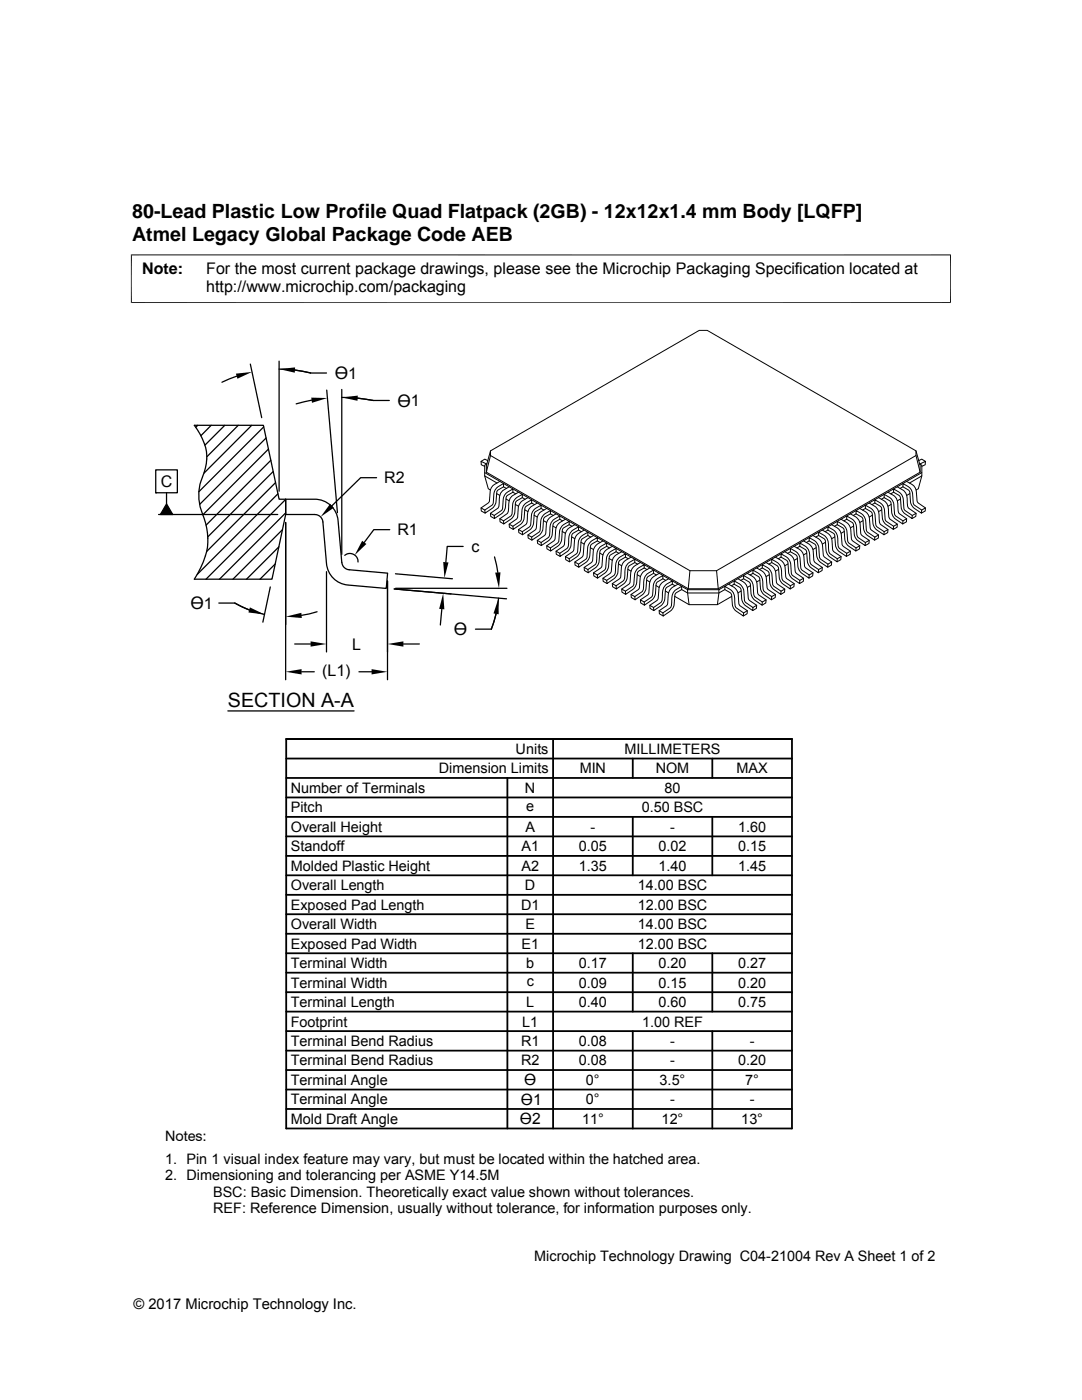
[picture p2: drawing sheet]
<svg xmlns="http://www.w3.org/2000/svg" width="216mm" height="279mm" viewBox="0 0 216 279" stroke-linecap="round" stroke-linejoin="round" font-family="sans-serif">
<g fill="none" stroke="#000" stroke-width=".2">
<path d="M26.1 50.9h163.7M26.2 50.8v9.7M189.7 50.8v9.7M26.1 60.4h163.7M96.7 95l.7 2.5 .5 .3M96.7 94.3v.7l2.5 1.4M97.1 92.6l-1.1-.5v.7l.7 .3M97.2 92.6l-.5 .2v1.5l40.5 23.4M97.3 91.9l-.6-.3-.7 .5M97.9 90l-.9 2.9v1.3l40.3 23.3h6l40.3-23.3v-1.3l-.8-2.9M97.9 90l41.6-24.1h1.6l41.7 24.1v.9l-39.8 23h-5.3l-39.8-23zM97.9 90.9l-.9 3.3"/>
<path d="M99.1 97.4l1.4-.9v.7l-1.2 .7-.2 .4a3.5 3.5 0 0 1-2.3 4.1l-.1-.6 1.5-1 .2-.4a3.7 3.7 0 0 1 .7-3zM99.1 98.5l.6 .4M99.7 96.1a2.48 2.48 0 0 0-1.9 2l-.2 2.1-1.6 1.2v.6l.8 .4M100.5 97.2l.5 .3M101 98.4l1.3-.8v.6l-1.1 .7-.2 .4a3.5 3.5 0 0 1-2.3 4.2l-.1-.6 1.5-1 .2-.4a3.7 3.7 0 0 1 .7-3.1zM101 99.6l.6 .3M101.6 97.2a2.59 2.59 0 0 0-2 2.9l-.1 1.1-.2 .3-1.4 .9v.7l.8 .4M102.3 98.2l.6 .4M102.8 99.5l1.4-.8v.6l-1.2 .7-.2 .4a3.5 3.5 0 0 1-2.3 4.2v-.7l1.5-1 .2-.4a3.5 3.5 0 0 1 .6-3zM103.5 98.2a2.55 2.55 0 0 0-2 2.9l-.1 1.1-.3 .4-1.4 .9 .1 .6 .7 .5M104.2 99.3l.6 .3M105.3 99.3a2.56 2.56 0 0 0-1.9 2l-.2 2.1-1.6 1.2v.6l.8 .4"/>
<path d="M174.6 99.7a2.62 2.62 0 0 1 1.9 2l.2 2.2 1.6 1.1-.1 .6a3.5 3.5 0 0 1-2.3-4.1l-.2-.4-1.1-.7zM175.3 99.3a2.93 2.93 0 0 1 2 3.5l.3 .8 1.4 1v.6l-.8 .4M176.4 98.7a2.54 2.54 0 0 1 2 2l.1 1.9 .2 .3 1.5 1-.1 .7a3.5 3.5 0 0 1-2.3-4.2l-.2-.4-1.2-.7zM176.4 99.3l-.5 .3M177.2 98.2a2.59 2.59 0 0 1 2 3l.1 1 .2 .4 1.4 .9v.6l-.8 .5M178.3 97.6a2.62 2.62 0 0 1 1.9 2l.2 2.1 1.6 1.2v.6a3.5 3.5 0 0 1-2.3-4.2l-.2-.4-1.2-.7zM178.3 98.2l-.6 .4M179 97.2a2.59 2.59 0 0 1 2 2.9l.1 1.1 .3 .3 1.4 .9-.1 .7-.7 .4M179.7 99.6l-.7 .3M180.2 96.5a2.62 2.62 0 0 1 1.9 2l.2 2.1 1.6 1.2v.6a3.5 3.5 0 0 1-2.4-4.1l-.1-.4-1.2-.7zM180.2 97.2l-.6 .3M180.9 96.1a2.48 2.48 0 0 1 1.9 2l.3 2.1 1.6 1.2-.1 .6-.7 .4"/>
<path d="M181.5 98.5l-.6 .4M182.8 90.9l.8 3.3M183.3 91.9l.6-.3 .8 .5M183.5 92.6l.4 .2v1.5l-40.5 23.4M183.5 92.6l1.2-.5-.1 .7-.7 .3M183.9 94.3v.7l-2.4 1.4M183.9 95l-.7 2.5-.4 .3M96 101.4l.7 .4M97.9 102.4l.7 .5M99.7 103.5l.8 .4M101.6 104.6l.7 .4M102.8 100.7l.7 .3"/>
<path d="M103.5 105.7l.7 .4M104.7 100.6l1.4-.9v.7l-1.2 .7-.2 .4a3.5 3.5 0 0 1-2.3 4.1l-.1-.6 1.5-1 .2-.4a3.7 3.7 0 0 1 .7-3zM104.7 101.7l.6 .4M105.3 106.8l.8 .4M106.1 100.4l.6 .3M106.6 101.7l1.4-.9v.7l-1.2 .7-.2 .4a3.5 3.5 0 0 1-2.3 4.1l-.1-.6 1.4-.9 .3-.5a3.7 3.7 0 0 1 .7-3zM106.6 102.8l.6 .4M107.2 107.8l.8 .5M107.2 100.4a2.59 2.59 0 0 0-2 2.9l-.1 1.1-.2 .3-1.4 1v.6l.8 .4M108 101.5l.5 .3M108.5 102.8l1.3-.9v.7l-1.2 .7-.1 .4a3.5 3.5 0 0 1-2.4 4.1v-.6l1.5-1 .2-.4a3.7 3.7 0 0 1 .7-3zM108.5 103.9l.6 .4"/>
<path d="M109.1 101.5a2.48 2.48 0 0 0-1.9 2l-.3 2.1-1.6 1.2 .1 .6 .7 .4M109.1 108.9l.7 .4M109.8 102.6l.6 .3M110.1 104.1l.5-.5 1.1-.6v.6l-1.2 .7-.2 .4a3.5 3.5 0 0 1-2.3 4.2v-.6l1.4-1a2.93 2.93 0 0 0 .3-2zM110.3 105l.7 .3M111 102.6a2.64 2.64 0 0 0-2 1.9l-.2 2.2-1.6 1.1 .1 .7 .7 .4M111 110l.7 .4M111.7 103.6l.6 .3M112.2 104.9l1.4-.8v.6l-1.2 .7-.2 .4a3.5 3.5 0 0 1-2.3 4.2l-.1-.7 1.5-.9 .2-.5a3.7 3.7 0 0 1 .7-3zM112.2 106.1l.6 .3M112.8 111.1l.8 .4M112.8 103.6a2.62 2.62 0 0 0-1.9 2l-.2 2.2-1.6 1.1v.6l.8 .5"/>
<path d="M113.6 104.7l.5 .3M113.9 106.2l.5-.5 1-.6v.7l-1.1 .7-.2 .4a3.5 3.5 0 0 1-2.3 4.1l-.1-.6 1.4-.9a2.93 2.93 0 0 0 .4-2zM114.1 107.1l.6 .4M114.7 104.7a2.54 2.54 0 0 0-1.9 2l-.3 2.1-1.5 1.2v.6l.8 .4M114.7 112.2l.7 .4M115.4 105.8l.6 .3M115.9 107.1l1.4-.9v.7l-1.2 .7-.1 .4a3.5 3.5 0 0 1-2.4 4.1v-.6l1.5-1 .2-.4a3.7 3.7 0 0 1 .6-3zM115.9 108.2l.7 .4M116.6 105.8a2.62 2.62 0 0 0-2 2l-.2 2.1-1.6 1.2 .1 .6 .7 .4M116.6 113.2l.7 .5M117.3 106.9l.6 .3M117.8 109.3l.6 .4"/>
<path d="M117.8 108.2l1.4-.9v.7l-1.2 .6-.2 .5a3.5 3.5 0 0 1-2.3 4.1l-.1-.6 1.5-1 .2-.4a3.5 3.5 0 0 1 .7-3zM118.4 114.3l.8 .4M118.4 106.9a2.55 2.55 0 0 0-1.9 2l-.2 2.1-1.6 1.2v.6l.8 .4M119.2 108l.5 .3M119.5 109.5l.5-.5 1.1-.6v.6l-1.2 .7-.2 .4a3.5 3.5 0 0 1-2.3 4.2l-.1-.6 1.4-1a2.93 2.93 0 0 0 .4-2zM119.7 110.4l.6 .3M120.3 108a2.62 2.62 0 0 0-1.9 2l-.2 1.9-.2 .4-1.4 .9v.7l.8 .4M120.3 115.4l.8 .4M121.1 109l.5 .3M121.5 110.3l1.4-.8v.6l-1.1 .7-.2 .4a3.5 3.5 0 0 1-2.4 4.2v-.7l1.4-.9 .3-.5a3.7 3.7 0 0 1 .6-3zM121.5 111.5l.7 .3M122.2 116.5l.7 .4"/>
<path d="M122.2 109a2.62 2.62 0 0 0-2 2l-.2 2.2-1.6 1.1 .1 .6 .7 .5M122.9 110.1l.6 .3M123.2 111.6l.5-.5 1.1-.6v.7l-1.2 .7-.2 .4a3.5 3.5 0 0 1-2.3 4.2v-.7l1.4-.9a2.93 2.93 0 0 0 .3-2zM123.4 112.5l.6 .4M124.1 110.1a2.54 2.54 0 0 0-2 2l-.2 2.1-1.6 1.2 .1 .6 .7 .5M124.1 117.6l.7 .4M124.8 111.2l.5 .3M125.1 112.7l.5-.5 1.1-.6v.7l-1.2 .7-.2 .4a3.5 3.5 0 0 1-2.3 4.1l-.1-.6 1.4-.9a2.93 2.93 0 0 0 .4-2.1zM125.3 113.6l.6 .4M125.9 111.2a2.62 2.62 0 0 0-1.9 2l-.2 2.1-1.6 1.2v.6l.8 .4M125.9 118.6l.8 .5M126.7 112.3l.5 .3"/>
<path d="M127.1 113.6l1.4-.9v.6l-1.1 .7-.2 .4a3.5 3.5 0 0 1-2.4 4.2v-.6l1.5-1 .2-.4a3.7 3.7 0 0 1 .6-3zM127.1 114.7l.7 .4M127.8 119.7l.7 .4M127.8 112.3a2.62 2.62 0 0 0-1.9 2l-.3 2.1-1.5 1.2v.6l.7 .4M128.5 113.3l.6 .4M128.8 114.9l.5-.5 1.1-.6v.6l-1.2 .7-.1 .4a3.6 3.6 0 0 1-2.4 4.2v-.6l1.4-1a2.93 2.93 0 0 0 .3-2zM129 115.8l.7 .3M129.7 113.3a2.54 2.54 0 0 0-2 2.1l-.1 1.9-.2 .3-1.5 1 .1 .7 .7 .4M130.4 114.4l.6 .3M130.9 115.7l1.4-.8v.6l-1.2 .7-.2 .4a3.5 3.5 0 0 1-2.3 4.2l-.1-.7 1.5-.9 .2-.5a3.7 3.7 0 0 1 .7-3zM130.9 116.9l.6 .3M131.5 114.4a2.62 2.62 0 0 0-1.9 2l-.2 2.2-1.6 1.1v.6l.8 .5"/>
<path d="M132.3 115.5l.5 .3M132.8 117.9l.6 .4M133.1 116.5l1.1-.6v.7l-1.2 .7-.2 .4a3.5 3.5 0 0 1-2.3 4.2l-.1-.7 1.4-.9a2.81 2.81 0 0 0 .4-2l.4-1.2zM133.4 115.5a2.54 2.54 0 0 0-1.9 2l-.2 2.1-1.6 1.2v.6l.8 .5M134.2 116.6l.5 .3M134.4 118.1l1.6-1.1v.7l-1.1 .7-.2 .4a3.5 3.5 0 0 1-2.4 4.1v-.6l1.4-1a2.95 2.95 0 0 0 .4-2zM134.6 119l2.9 1.7h5.7l2.8-1.7M135.3 116.6a2.62 2.62 0 0 0-1.9 2l-.3 2.1-1.6 1.2 .1 .6 .7 .4M136 117.7l1.2 .6h6.2l1.2-.6M137.2 117.7l.3 3M137.2 117.7h6.2M137.7 113.9l-.4 3.6"/>
<path d="M143 113.9l.3 3.6M143.4 117.7l-.2 3M144.6 117a2.98 2.98 0 0 1 2 3.6l.1 .4 .3 .3 1.4 1-.1 .6a3.5 3.5 0 0 1-2.3-4.1l-.2-.4-1.2-.7zM145.4 116.6a2.62 2.62 0 0 1 1.9 2l.1 2 .2 .3 1.5 1v.6l-.8 .4M146.5 115.9a2.62 2.62 0 0 1 1.9 2l.2 2 .1 .3 1.5 1v.7a3.5 3.5 0 0 1-2.3-4.2l-.2-.4-1.2-.7zM146.5 116.6l-.6 .3M147.3 115.5a2.55 2.55 0 0 1 1.9 2l.2 2.1 1.6 1.2-.1 .6-.7 .5M147.9 117.9l-.6 .4M148.4 114.9a2.6 2.6 0 0 1 1.9 2.9l.2 1.1 .2 .3 1.4 .9v.7a3.5 3.5 0 0 1-2.4-4.2l-.2-.4-1.1-.7zM148.4 115.5l-.6 .3M149.1 114.4a2.62 2.62 0 0 1 1.9 2l.3 2.2 1.6 1.1-.1 .6-.7 .5M149.8 116.9l-.7 .3"/>
<path d="M150.2 113.8a2.95 2.95 0 0 1 2 3.5l.4 .8 1.4 1-.1 .6a3.6 3.6 0 0 1-2.3-4.2l-.2-.4-1.2-.7zM150.2 114.4l-.5 .3M151 113.3a2.54 2.54 0 0 1 1.9 2.1l.2 1.9 .1 .3 1.5 1v.7l-.8 .4M151.6 115.8l-.6 .3M152.1 112.7a2.54 2.54 0 0 1 1.9 2l.2 2 .2 .3 1.5 1-.1 .6a3.5 3.5 0 0 1-2.3-4.2l-.2-.4-1.2-.7zM152.1 113.3l-.5 .4M152.9 112.3a2.62 2.62 0 0 1 1.9 2l.2 2.1 1.6 1.2-.1 .6-.7 .4M152.9 119.7l-.8 .4M153.5 114.7l-.6 .4M154 111.6a2.95 2.95 0 0 1 2 3.5l.3 .9 1.4 .9v.6a3.5 3.5 0 0 1-2.4-4.1l-.1-.4-1.2-.7zM154 112.3l-.6 .3M154.7 118.6l-.7 .5"/>
<path d="M154.7 111.2a2.62 2.62 0 0 1 2 2l.2 2.1 1.6 1.2-.1 .6-.7 .4M155.4 113.6l-.7 .4M155.9 110.5a2.62 2.62 0 0 1 1.9 2l.2 2.2 1.6 1.1v.7a3.5 3.5 0 0 1-2.4-4.2l-.2-.4-1.1-.7zM155.9 111.2l-.6 .3M156.6 117.6l-.7 .4M156.6 110.1a2.54 2.54 0 0 1 1.9 2l.3 2.1 1.5 1.2v.6l-.7 .5M157.2 112.5l-.6 .4M157.7 109.5a2.54 2.54 0 0 1 1.9 2l.3 2.1 1.6 1.1-.1 .7a3.5 3.5 0 0 1-2.3-4.2l-.2-.4-1.2-.7zM157.7 110.1l-.5 .3M158.5 109a2.62 2.62 0 0 1 1.9 2l.2 2.2 1.6 1.1v.6l-.8 .5M158.5 116.5l-.8 .4M159.1 111.5l-.6 .3"/>
<path d="M159.6 108.4a2.95 2.95 0 0 1 2 3.5l.3 .8 1.4 1v.6a3.5 3.5 0 0 1-2.3-4.2l-.2-.4-1.2-.7zM159.6 109l-.6 .3M160.3 115.4l-.7 .4M160.3 108a2.62 2.62 0 0 1 2 2l.1 1.9 .3 .4 1.4 .9-.1 .7-.7 .4M161 110.4l-.7 .3M161.5 107.3a2.62 2.62 0 0 1 1.9 2l.1 2 .2 .3 1.5 1v.6a3.5 3.5 0 0 1-2.4-4.1l-.2-.5-1.1-.6zM161.5 108l-.6 .3M162.2 106.9a2.55 2.55 0 0 1 1.9 2l.3 2.1 1.5 1.2v.6l-.7 .4M162.2 114.3l-.7 .4M162.9 109.3l-.7 .4M163.3 106.2a2.95 2.95 0 0 1 2 3.5l.4 .9 1.4 .9-.1 .6a3.5 3.5 0 0 1-2.3-4.1l-.2-.4-1.2-.7zM163.3 106.9l-.5 .3"/>
<path d="M164.1 113.2l-.8 .5M164.1 105.8a2.62 2.62 0 0 1 1.9 2l.2 2.1 1.6 1.2v.6l-.8 .4M164.7 108.2l-.6 .4M165.2 105.1a2.95 2.95 0 0 1 2 3.5l.3 .9 1.5 .9-.1 .6a3.5 3.5 0 0 1-2.3-4.1l-.2-.4-1.2-.7zM165.2 105.8l-.6 .3M165.9 112.2l-.7 .4M165.9 104.7a2.54 2.54 0 0 1 2 2l.2 2.1 1.6 1.2v.6l-.8 .4M166.6 107.1l-.6 .4M167.1 104.1a2.54 2.54 0 0 1 1.9 2l.2 2.1 1.6 1.1v.7a3.5 3.5 0 0 1-2.4-4.2l-.1-.4-1.2-.7zM167.1 104.7l-.6 .3M167.8 103.6a2.62 2.62 0 0 1 2 2l.2 2.2 1.6 1.1-.1 .6-.7 .5M167.8 111.1l-.7 .4"/>
<path d="M168.5 106.1l-.7 .3M169 103a2.95 2.95 0 0 1 1.9 3.5l.4 .8 1.4 1-.1 .6a3.5 3.5 0 0 1-2.3-4.2l-.2-.4-1.1-.7zM169 103.6l-.6 .3M169.7 110l-.7 .4M169.7 102.6a2.64 2.64 0 0 1 1.9 1.9l.2 2.2 1.6 1.1v.7l-.8 .4M170.3 105l-.6 .3M170.8 101.9a2.62 2.62 0 0 1 1.9 2l.3 2.1 1.6 1.2-.1 .6a3.5 3.5 0 0 1-2.3-4.1l-.2-.4-1.2-.7zM170.8 102.6l-.5 .3M171.6 108.9l-.8 .4M171.6 101.5a2.48 2.48 0 0 1 1.9 2l.2 2.1 1.6 1.2v.6l-.8 .4M172.2 103.9l-.6 .4M172.7 100.8a2.54 2.54 0 0 1 1.9 2l.2 2.1 1.6 1.2v.6a3.5 3.5 0 0 1-2.3-4.1l-.2-.4-1.2-.7z"/>
<path d="M172.7 101.5l-.6 .3M173.4 100.4a2.59 2.59 0 0 1 2 2.9l.1 1.1 .3 .3 1.4 1-.1 .6-.7 .4M173.4 107.8l-.7 .5M174.1 102.8l-.7 .4M174.6 100.4l-.6 .3M175.3 106.8l-.7 .4M175.9 101.7l-.6 .4M177.2 105.7l-.8 .4M177.8 100.7l-.6 .3M179 104.6l-.7 .4M180.9 103.5l-.7 .4M182.8 102.4l-.8 .5"/>
<path d="M184.7 101.4l-.8 .4M129.7 120.8l.7 .4M131.5 121.9l.8 .4M149.1 121.9l-.7 .4M151 120.8l-.8 .4"/>
</g>
<g fill="none" stroke="#000" stroke-width=".25">
<path d="M47.2 75.1l-2.9 1.2M50 72.7l2.2 10.7M55.7 72.1v25.9M55.7 73.7a24.8 24.8 0 0 1 6.3 .7M58.8 73.9l3.2 .5M62 74.4h3.2M62.2 79.9l-3.1 .7M65.2 77.9l2.1 24.4M68.2 79.3a31.4 31.4 0 0 1 6.3 .6M68.2 77.7v32.9M71.4 79.5l3.1 .4h3.2M31.1 93.8h4.3v4.5h-4.3z"/>
<path d="M31.1 98.3h.1M33.2 98.3v2.3M38.8 84.9h13.8l3.1 14.7h7.1a4.7 4.7 0 0 1 4.7 4.3l.7 8.3a1.6 1.6 0 0 0 1.5 1.5l7.6 .7-.2 3-7.7-.6a4.7 4.7 0 0 1-4.2-4.3l-.8-8.3-.2-.7-.7-.7-.7-.1h-5.8v-3.1v3.1l-2.7 12.9h-15.5a13.9 13.9 0 0 0 2.6-9.2l-.7-2.9a10.4 10.4 0 0 1 0-9.2 9 9 0 0 0-1.3-8.5zM39.5 84.9l-.4 .4M42.1 84.9l-2 2.1M44.9 84.9l-4 3.9M47.5 84.9l-6.2 6.3M50.2 84.9l-9.5 9.5M52.6 85.2l-12.9 12.9M53.1 87.4l-13.3 13.3M53.6 89.6l-13.1 13.1M54 91.9l-12.9 12.9"/>
<path d="M54.5 94.1l-13 13M55 96.3l-13.8 13.8M55.5 98.6l-16.2 16M57 99.7l-15.9 15.9M75.1 95.3h-3.1l-5.8 5.6M31.6 102.7h23.8M33.2 100.6l1.3 2.1h-2.5zM53.9 117.1l-1.4 7.1M54.9 112.6l-3 3M55.6 109.1l-6.4 6.5M56.4 105.7l-9.9 9.9M57 102.4l-13.2 13.2"/>
<path d="M57 104.3v31.4M65.2 114.1v16M68.8 110.8a1.62 1.62 0 0 1 1.7-.2 1.62 1.62 0 0 1 .9 1.6M77.3 116v19.7M77.8 105.7h-3.2l-1.9 2.5M78.7 117.5l22.4 2M78.9 114.5l11.4 1M78.9 117.4h22.3M92.4 109.1h-3.2l-.2 3.1M98.7 111.1l.6 3.1M99.5 119.4a22 22 0 0 1-1.5 6.2M43.7 120.4h3.1"/>
<path d="M46.8 120.4a21 21 0 0 0 6 2.2M46.9 120.4l2.8 1.3M58.8 128.5h3.2M60.2 134.1h2.5M63.3 122.1l-3.1 .7M71.6 134.1h2.5M80.5 128.5h3.2M88.2 121.6l-.3 3.1M94.9 125.6h3.1M99 122.5l-1 3M45.5 141.9h25.2"/>
</g>
<g fill="#000">
<path d="M47.1 74.6l3.2-.4-2.9 1.4zM55.7 73.7l3.2-.4-.1 1.1zM62.1 79.4h3.2l-3 1zM68.2 79.3l3.2-.3-.1 1zM33.2 100.6l1.3 2.1h-2.5zM65.9 100.6l.7 .7-2.6 1.9zM72.3 107.9l.8 .7-2.3 2.2zM88.4 112.2h1.1l-.8 3.2zM98.8 114.3l1.1-.1-.3 3.2zM49.9 121.2l2.9 1.4-3.2-.4zM57 134.1l3.2-.6v1.1zM57 123.1l3.1-.8 .1 1z"/>
<path d="M62 128l3.2 .5-3.2 .6zM74.1 133.5l3.2 .6-3.2 .5zM77.3 128.5l3.2-.5v1.1zM88.4 118.4l.3 3.2-1.1-.1zM99.5 119.4v3.2l-1-.2z"/>
</g>
<g fill="none" stroke="#000" stroke-width=".36">
<path d="M57.1 159.2h100.9M57.1 155.3h100.9M57.1 151.4h100.9M57.1 147.5h100.9v77.7h-100.9zM101.2 155.3v69.9M110.4 147.5v77.7M126.3 151.4v3.9M142.1 151.4v3.9M57.1 166.9h100.9M57.1 163h100.9M57.1 178.6h100.9M57.1 174.7h100.9"/>
<path d="M57.1 170.8h100.9M126.3 163v11.7M142.1 163v11.7M57.1 194.1h100.9M57.1 186.4h100.9M57.1 182.5h100.9M57.1 190.2h100.9M57.1 198h100.9M126.3 190.2v11.7M142.1 190.2v11.7M57.1 201.9h100.9M57.1 205.8h100.9"/>
<path d="M57.1 217.4h100.9M57.1 213.6h100.9M57.1 209.7h100.9M126.3 205.8v19.4M142.1 205.8v19.4M57.1 221.3h100.9"/>
</g>
<g font-size="3.9">
<text x="26.4" y="43.5">80-Lead Plastic Low Profile Quad Flatpack (2GB) - 12x12x1.4 mm Body [LQFP]</text>
<text x="26.4" y="48">Atmel Legacy Global Package Code AEB</text>
<text x="45.5" y="141">SECTION A-A</text>
</g>
<g font-size="3.5">
<text x="66.8" y="75.6">ϴ1</text>
<text x="79.3" y="81.2">ϴ1</text>
<text x="38" y="121.6">ϴ1</text>
<text x="90.6" y="126.8">ϴ</text>
</g>
<g font-size="3.2">
<text x="28.4" y="54.6">Note:</text>
<text x="41.1" y="58.3">http://www.microchip.com/packaging</text>
<text x="41.1" y="54.6">For the most current package drawings, please see the Microchip Packaging Specification located at</text>
<text x="32.1" y="97.2">C</text>
<text x="76.7" y="96.5">R2</text>
<text x="79.3" y="106.8">R1</text>
<text x="94.1" y="110.2">c</text>
<text x="70.3" y="129.7">L</text>
<text x="64.3" y="134.9">(L1)</text>
</g>
<g font-size="3.1">
<text x="103.9" y="220.5">ϴ1</text>
<text x="104.6" y="216.6">ϴ</text>
<text x="103.7" y="224.4">ϴ2</text>
</g>
<g font-size="2.9">
<text x="87.6" y="154.3">Dimension Limits</text>
<text x="102.9" y="150.5">Units</text>
<text x="115.7" y="154.3">MIN</text>
<text x="124.6" y="150.5">MILLIMETERS</text>
<text x="130.8" y="154.3">NOM</text>
<text x="147" y="154.3">MAX</text>
<text x="58" y="158.2">Number of Terminals</text>
<text x="104.8" y="158.2">N</text>
<text x="105" y="161.8">e</text>
<text x="132.6" y="158.2">80</text>
<text x="58" y="166">Overall Height</text>
<text x="58" y="162.1">Pitch</text>
<text x="104.8" y="166">A</text>
<text x="117.8" y="166">-</text>
<text x="128" y="162.1">0.50 BSC</text>
<text x="133.7" y="166">-</text>
<text x="147.3" y="166">1.60</text>
<text x="58" y="173.8">Molded Plastic Height</text>
<text x="58" y="169.9">Standoff</text>
<text x="104.1" y="169.9">A1</text>
<text x="104.1" y="173.8">A2</text>
<text x="115.5" y="169.9">0.05</text>
<text x="115.5" y="173.8">1.35</text>
<text x="131.4" y="169.9">0.02</text>
<text x="131.4" y="173.8">1.40</text>
<text x="147.3" y="173.8">1.45</text>
<text x="147.3" y="169.9">0.15</text>
<text x="58" y="177.7">Overall Length</text>
<text x="104.8" y="177.7">D</text>
<text x="127.3" y="177.7">14.00 BSC</text>
<text x="58" y="185.4">Overall Width</text>
<text x="58" y="181.5">Exposed Pad Length</text>
<text x="104" y="181.5">D1</text>
<text x="104.8" y="185.4">E</text>
<text x="127.3" y="185.4">14.00 BSC</text>
<text x="127.3" y="181.5">12.00 BSC</text>
<text x="58" y="189.3">Exposed Pad Width</text>
<text x="104" y="189.3">E1</text>
<text x="127.3" y="189.3">12.00 BSC</text>
<text x="58" y="193.2">Terminal Width</text>
<text x="58" y="197.1">Terminal Width</text>
<text x="105" y="193.2">b</text>
<text x="105.1" y="196.8">c</text>
<text x="115.5" y="197.1">0.09</text>
<text x="115.5" y="193.2">0.17</text>
<text x="131.4" y="197.1">0.15</text>
<text x="131.4" y="193.2">0.20</text>
<text x="147.3" y="197.1">0.20</text>
<text x="147.3" y="193.2">0.27</text>
<text x="58" y="201">Terminal Length</text>
<text x="105" y="201">L</text>
<text x="115.5" y="201">0.40</text>
<text x="131.4" y="201">0.60</text>
<text x="147.3" y="201">0.75</text>
<text x="58" y="204.9">Footprint</text>
<text x="58" y="208.7">Terminal Bend Radius</text>
<text x="104" y="208.8">R1</text>
<text x="104.2" y="204.9">L1</text>
<text x="115.5" y="208.7">0.08</text>
<text x="128.1" y="204.9">1.00 REF</text>
<text x="133.7" y="208.7">-</text>
<text x="149.6" y="208.7">-</text>
<text x="58" y="212.6">Terminal Bend Radius</text>
<text x="104" y="212.6">R2</text>
<text x="115.5" y="212.6">0.08</text>
<text x="133.7" y="212.6">-</text>
<text x="147.3" y="212.6">0.20</text>
<text x="58" y="216.5">Terminal Angle</text>
<text x="58" y="220.4">Terminal Angle</text>
<text x="116.9" y="216.5">0°</text>
<text x="116.9" y="220.4">0°</text>
<text x="131.6" y="216.5">3.5°</text>
<text x="133.7" y="220.4">-</text>
<text x="148.7" y="216.5">7°</text>
<text x="149.6" y="220.4">-</text>
<text x="32.9" y="227.6">Notes:</text>
<text x="58" y="224.3">Mold Draft Angle</text>
<text x="116.1" y="224.3">11°</text>
<text x="132" y="224.3">12°</text>
<text x="147.9" y="224.3">13°</text>
<text x="32.9" y="232.2">1. Pin 1 visual index feature may vary, but must be located within the hatched area.</text>
<text x="32.9" y="235.5">2. Dimensioning and tolerancing per ASME Y14.5M</text>
<text x="42.5" y="238.8">BSC: Basic Dimension. Theoretically exact value shown without tolerances.</text>
<text x="42.5" y="242.2">REF: Reference Dimension, usually without tolerance, for information purposes only.</text>
<text x="106.6" y="251.7">Microchip Technology Drawing C04-21004 Rev A Sheet 1 of 2</text>
<text x="26.6" y="261.3">© 2017 Microchip Technology Inc.</text>
</g>
</svg>
